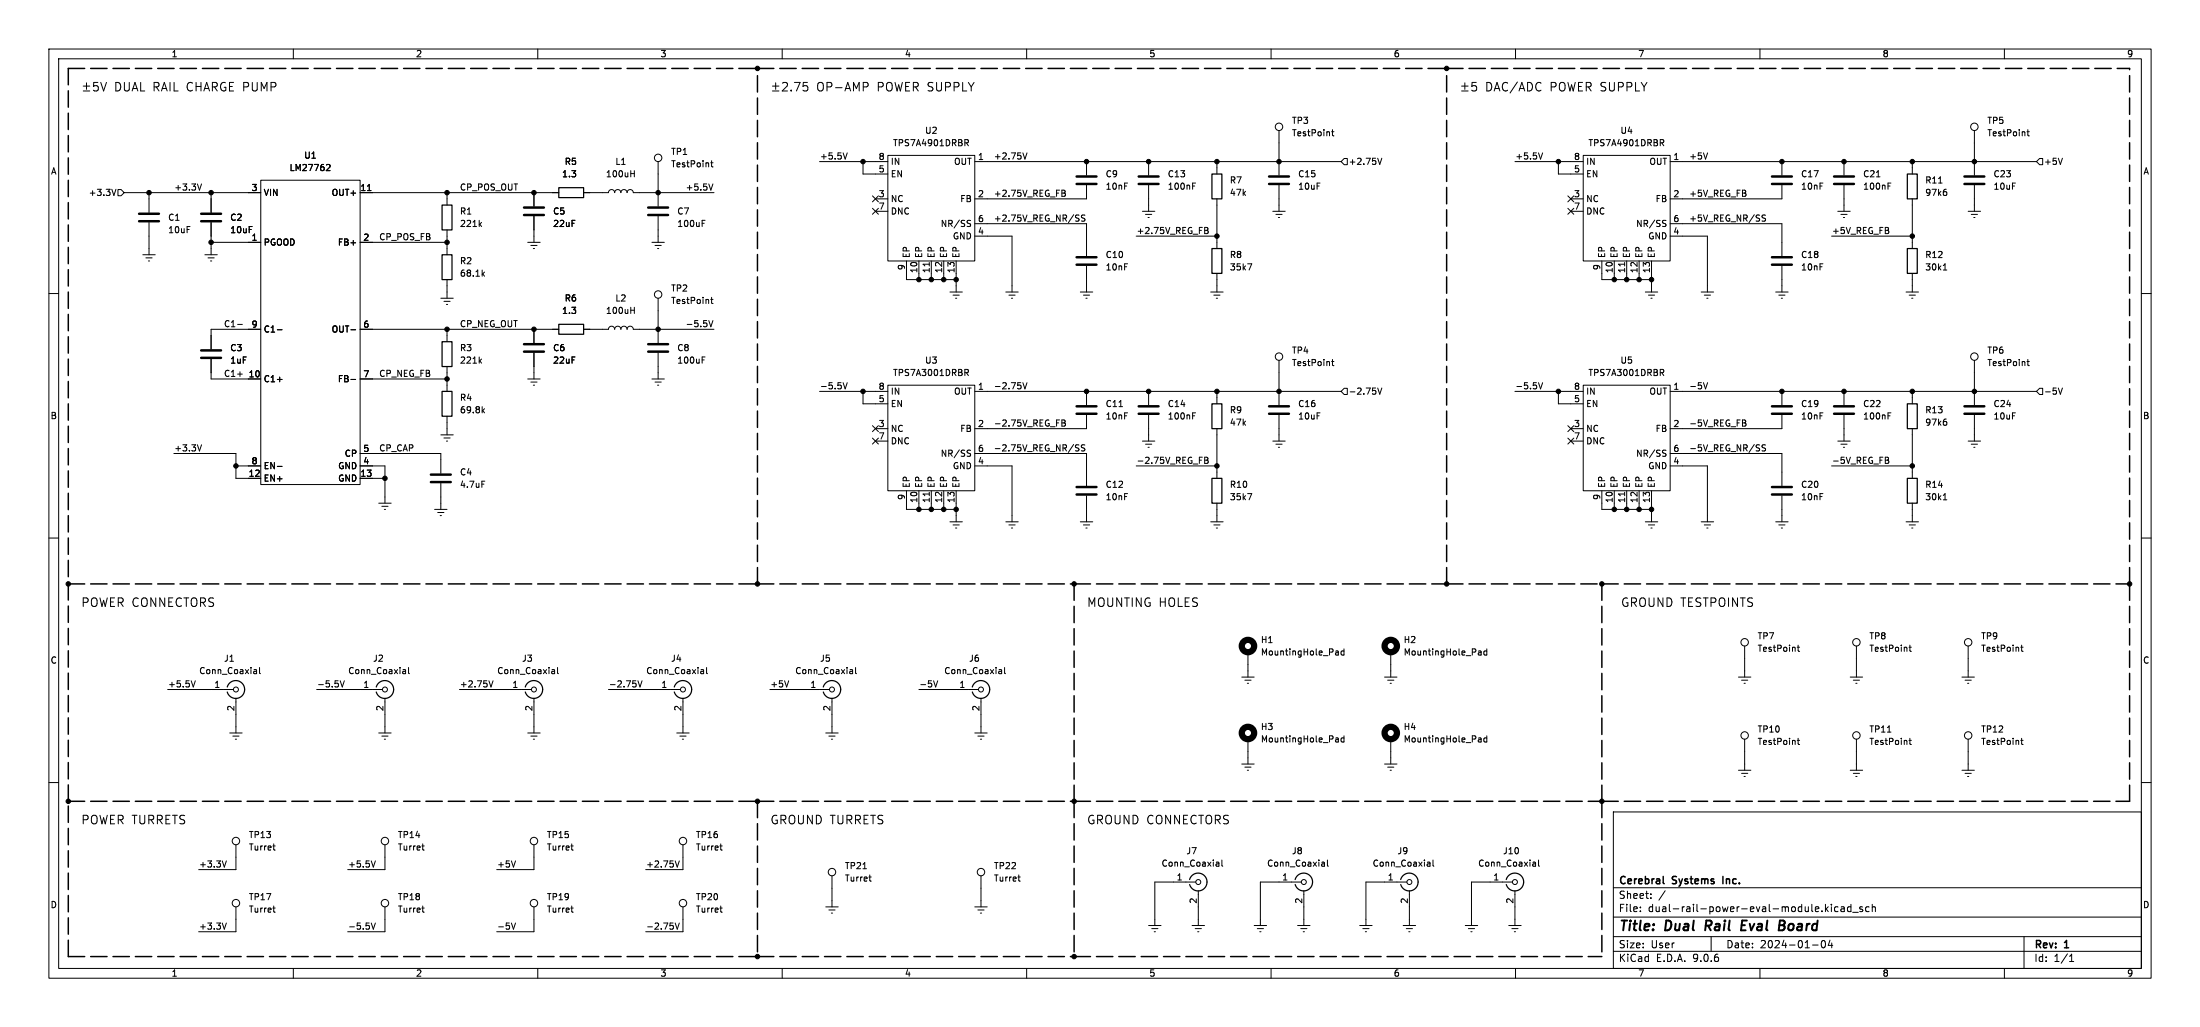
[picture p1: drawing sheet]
<svg xmlns="http://www.w3.org/2000/svg" width="450mm" height="210mm" viewBox="0 0 450 210" stroke-linecap="round" stroke-linejoin="round" font-family="sans-serif">
<g fill="none" stroke="#000" stroke-width=".2">
<path d="M10 10h430v190h-430zM12 12h426v186h-426zM17 17.6h1.4M17 18.6h1.4M17.7 16.9v1.4M20 16.9h-.8l-.1 .8 .3-.2 .5 .1 .2 .3-.1 .5-.2 .2-.7-.2M20.6 16.9l.6 1.7 .6-1.7M60 10v2M110 10v2M158 17.6h1.3M158 18.6h1.3M158.7 16.9v1.4"/>
<path d="M160 10v2M160.1 17l.6-.1 .3 .1 .1 .4-1.1 1.2h1.1M161.8 18.4v.2M162.5 16.9h1.2l-.8 1.7M165.2 16.9h-.9l-.1 .8 .3-.2 .6 .1 .1 .3v.5l-.3 .2-.7-.2M177.2 16.9l.4 .3-.1 .4-.3 .2M210 10v2M260 10v2M299 17.6h1.3M299 18.6h1.3M299.6 16.9v1.4M302 16.9h-.9v.8l.2-.2 .6 .1 .2 .3-.1 .5-.3 .2-.6-.2"/>
<path d="M310 10v2M360 10v2M410 10v2M23.7 38.7l-.4 1.3M24.1 38.8h.7l.6 .6-.6 .6h-.7zM25.4 39.4h27.9M30.5 39.4v4.1M41.2 37.6l-.4 1.3M43.2 39.4v4.1M53.3 36.9h20.4v62.2h-20.4zM67 33.6l.4 .1 .1 .3-.8 .9h.8M73.7 39.4h40.6"/>
<path d="M75.2 39h.7M91.4 39.4v2.5M109.2 39.4v2.8M119.4 39.4h5.1l.1-.4 .5-.2 .4 .1 .2 .5 .2-.4 .5-.2 .4 .1 .2 .5 .2-.4 .4-.2 .5 .1 .2 .5 .2-.4 .4-.2 .5 .1 .1 .5h16.5M129 35.5h.8M129.8 34.9v1.3M134.6 33v9.2M145.4 33.3h.5M145.6 32.9v1.1l.3 .1M145.8 37.6l-.4 1.3M167.6 33h14M173.3 31.3l-.4 1.2"/>
<path d="M176.5 33v2.6h5.1M181.6 31.8h17.8v21.6h-17.8zM197.4 28.5h.4l.3 .3-.1 .3-.6 .1M197.7 29.2l.4 .6M199.4 33h74.9M209.2 31.3l.5 1.2 .4-1.2M217.2 38.9l.6 .1 .1 .2-.3 .3M217.2 39.5h.4M217.6 39.5l.3 .2v.3l-.7 .2M222.2 37.9v2.8h-22.8M222.2 33v2.8M234.9 33v2.8"/>
<path d="M234.9 37.9v5.3M244 38h.4M244 37.4h.6M248.9 33v2.6M261.6 26.7v9.1M261.6 37.9v5.3M272.4 26.9h.5M272.6 26.5v1.1l.3 .2M275 32.4h.6v1.3h-.6l-.7-.7zM281.8 32.4l.4 1.2 .5-1.2M309.9 33h13.9M315.5 31.3l-.4 1.2"/>
<path d="M318.8 33v2.6h5M323.8 31.8h17.8v21.6h-17.8zM339.6 28.5h.5l.2 .3-.1 .3-.6 .1M339.9 29.2l.4 .6M341.6 33h75M349.3 31.3l-.4 1.2M364.5 37.9v2.8h-22.9M364.5 33v2.8M377.2 33v2.8M377.2 37.9v5.3M383.8 36.2h.8M386.2 38h.4"/>
<path d="M386.2 37.4h.6M391.2 33v2.6M396.5 37.4h.8M397.9 38.7h.2M398 39.2l.2 .2v.3l-.2 .3M403.9 26.7v9.1M403.9 37.9v5.3M414.6 26.9h.5M414.8 26.5v1.1l.3 .2M417.2 32.4h.6v1.3h-.6l-.6-.7zM421.9 32.4l-.5 1.2M29.2 52.1h2.5"/>
<path d="M29.8 52.7h1.3M30.4 53.4h.2M30.5 45.5v6.6M41.9 52.1h2.5M42.5 52.7h1.3M43.1 53.4h.2M43.2 45.5v6.6M43.2 49.6h10.1M73.7 49.6h17.7M91.4 47v5.1M91.4 57.2v3.8M98.1 45.8l.4 .5"/>
<path d="M98.5 45.5l-.5 .5M98.7 56l.4 .5M99.1 55.6l-.5 .5M107.9 49.6h2.6M108.6 50.2h1.3M109.1 50.8h.2M109.2 44.2v5.4M133.3 49.6h2.6M134 50.2h1.3M134.5 50.8h.2M134.6 44.2v5.4M143.6 45.7h.4"/>
<path d="M143.6 45.1h.6M178.5 40.1l1.2 1.2M178.5 42.6l1.2 1.2M179.1 40.7h2.5M179.1 43.2h2.5M179.7 40.1l-1.2 1.2M179.7 42.6l-1.2 1.2M185.4 53.4v3.8h10.2M188 53.4v3.8M190.1 53.7v.7M190.5 53.4v3.8M193 53.4v3.8"/>
<path d="M194.3 59.7h2.5M195.6 53.4v6.3M198.1 45.1h.4M198.1 45.7l.3 .1 .1 .3-.2 .2h-.3M199.4 45.7h22.8v6.6M199.4 48.3h7.6v11.4M205.7 59.7h2.6M220.5 44.6l.2 .3-.2 .3M220.5 44h.2M221 59.7h2.5M221.9 44h-.5l-.1 .1v.3l.5 .3 .1 .3-.2 .2h-.5M222.2 54.4v5.3"/>
<path d="M232.4 48.3h16.5M233.7 43.2h2.5M234.3 43.8h1.3M234.8 44.5h.3M246.4 46.5l.6 .1 .1 .3-.3 .2M246.4 47.1h.4M246.8 47.1l.3 .2v.4l-.7 .1M247.6 59.7h2.6M248.9 40.7v10.1M248.9 55.9v3.8M255.2 53.9h.8l-.5 1.3M260.3 43.2h2.6"/>
<path d="M261 43.8h1.3M261.5 44.5h.2M320.7 42.6l1.2 1.2M320.7 40.1l1.2 1.2M321.3 40.7h2.5M321.3 43.2h2.5M321.9 42.6l-1.2 1.2M321.9 40.1l-1.2 1.2M327.7 53.4v3.8h10.1M330.2 53.4v3.8M332.3 53.7v.7M332.7 53.4v3.8"/>
<path d="M335.3 53.4v3.8M336.5 59.7h2.6M337.8 53.4v6.3M340.3 45.1h.5M340.3 45.7l.4 .1 .1 .3-.3 .2h-.3M341.6 48.3h7.6v11.4M341.6 45.7h22.9v6.6M348 59.7h2.5M361.1 44h-.4l-.2 .1v.3l.5 .3 .1 .3-.2 .2h-.5M363.2 59.7h2.6M364.5 54.4v5.3M374.6 48.3h16.6"/>
<path d="M375.9 43.2h2.6M376.6 43.8h1.2M377.1 44.5h.2M389.9 59.7h2.5M391.2 40.7v10.1M391.2 55.9v3.8M397.5 55.2h.7M397.7 54.1l.2-.2v1.3M402.6 43.2h2.5M403.2 43.8h1.3M403.7 44.5h.3M10 60h2"/>
<path d="M43.2 73.4v4.1h10.1M48.6 76.5h1M48.6 66.3h1M53.3 67.3h-10.1v4.1M56.7 67.4h1M56.7 77.6h1M71.8 67.4h.9M71.8 77.6h.9M73.7 67.3h40.6M73.7 77.5h17.7M90.2 61h2.5M90.8 61.6h1.3"/>
<path d="M91.3 62.3h.3M91.4 67.3v2.6M91.4 75v5M98.1 73.8l.4 .5M98.5 73.4l-.5 .5M107.9 77.5h2.6M108.6 78.1h1.3M109.1 78.8h.2M109.2 67.3v2.8M109.2 72.2v5.3M119.4 67.3h5.1l.1-.4 .5-.2 .4 .2 .2 .4 .2-.4 .5-.2 .4 .2 .2 .4 .2-.4 .4-.2 .5 .2 .2 .4 .2-.4 .4-.2 .5 .2 .1 .4h16.5M129 63.4h.8"/>
<path d="M129.8 62.8v1.3M133.3 77.5h2.6M134 78.1h1.3M134.5 78.8h.2M134.6 61v9.1M134.6 72.2v5.3M143.6 73.6h.4M143.6 73h.6M145 65.6l.4 1.2 .4-1.2M145.4 61.2h.5M145.6 60.8v1.1l.3 .2M172.5 78.3l.4 1.2 .4-1.2"/>
<path d="M181.6 78.8h17.8v21.6h-17.8zM194.9 60.4h1.3M195.5 61h.2M197.4 75.5h.4l.3 .3-.1 .3-.6 .1M197.7 76.2l.4 .6M206.4 60.4h1.2M206.9 61h.2M209.2 78.3l.5 1.2 .4-1.2M221.6 60.4h1.3M222.1 61h.3M248.3 60.4h1.3M248.8 61h.2"/>
<path d="M261.6 73.7v9.1M272.4 73.9h.5M272.6 73.5v1.1l.3 .2M275 79.4h.6v1.3h-.6l-.7-.7zM281.8 79.3l.4 1.3 .5-1.3M314.7 78.3l.4 1.2 .4-1.2M323.8 78.8h17.8v21.6h-17.8zM337.2 60.4h1.3M337.7 61h.2M339.6 75.5h.5l.2 .3-.1 .3-.6 .1M339.9 76.2l.4 .6M348.4 78.3l.5 1.2 .4-1.2"/>
<path d="M348.6 60.4h1.3M349.1 61h.3M363.9 60.4h1.2M364.4 61h.2M390.5 60.4h1.3M391 61h.3M403.9 73.7v9.1M414.6 73.9h.5M414.8 73.5v1.1l.3 .2M417.2 79.4h.6v1.3h-.6l-.6-.7zM421 79.3l.4 1.3 .5-1.3M438 60h2"/>
<path d="M35.6 92.7h12.7v5.1h5M41.2 91l-.4 1.2M48.3 95.3h5M56.7 95.4h1M73.7 95.3h5v7.6M73.7 97.8h5M73.7 92.7h16.5v4.1M90.2 98.8v5.4M90.2 88.9h2.5M90.8 89.6h1.3M91.3 90.2h.3M91.4 85.1v3.8"/>
<path d="M98.6 98.4h.6M98.7 83.9l.4 .5M99.1 83.6l-.5 .5M167.6 80h14M176.5 80v2.6h5.1M178.5 89.6l1.2 1.2M178.5 87l1.2 1.3M179.1 90.2h2.5M179.1 87.7h2.5M179.7 89.6l-1.2 1.2M179.7 87l-1.2 1.3M198.1 92.6l.3 .2 .1 .3-.2 .2h-.3"/>
<path d="M198.1 92l.4 .1M199.4 95.3h7.6v11.4M199.4 92.7h22.8v6.6M199.4 80h74.9M217.2 85.9h.4l.3 .2-.3 .4 .3 .1v.3l-.2 .2h-.5zM217.2 86.5h.4M220.1 91.5l.5 .2 .1 .3-.2 .2h-.5M220.1 91h.6M221.9 91h-.5l-.2 .1v.3l.6 .3 .1 .3-.2 .2h-.5M222.2 84.9v2.8h-22.8M222.2 80v2.8M228.9 83.2h.7"/>
<path d="M232.4 95.3h16.5M233.7 90.2h2.5M234.3 90.8h1.3M234.8 91.5h.3M234.9 80v2.8M234.9 84.9v5.3M244 85h.4M244 84.4h.6M246.4 93.5h.4l.3 .2-.3 .4 .3 .1v.3l-.2 .3h-.5zM246.4 94.1h.4M248.9 80v2.6M248.9 87.7v10.1"/>
<path d="M260.3 90.2h2.6M261 90.8h1.3M261.5 91.5h.2M261.6 84.9v5.3M309.9 80h13.9M318.8 80v2.6h5M320.7 89.6l1.2 1.2M320.7 87l1.2 1.3M321.3 90.2h2.5M321.3 87.7h2.5M321.9 89.6l-1.2 1.2M321.9 87l-1.2 1.3"/>
<path d="M340.3 92.6l.4 .2 .1 .3-.3 .2h-.3M340.3 92l.5 .1M341.6 95.3h7.6v11.4M341.6 92.7h22.9v6.6M341.6 80h75M356.4 85.9l.6 .1 .1 .2-.3 .3M356.4 86.5h.4M356.8 86.5l.4 .2-.1 .3-.7 .1M361.1 91h-.4l-.2 .1v.3l.5 .3 .1 .3-.2 .2h-.5M364.5 80v2.8M364.5 84.9v2.8h-22.9M374.6 95.3h16.6"/>
<path d="M375.9 90.2h2.6M376.6 90.8h1.2M377.1 91.5h.2M377.2 80v2.8M377.2 84.9v5.3M385.6 93.5l.6 .1 .1 .3-.2 .2M385.6 94.1h.5M386.1 94.1l.3 .2-.1 .3-.7 .2M386.2 85h.4M386.2 84.4h.6M391.2 80v2.6M391.2 87.7v10.1"/>
<path d="M397.9 85.7h.2M398 86.2l.2 .2v.3l-.2 .3M402.6 90.2h2.5M403.2 90.8h1.3M403.7 91.5h.3M403.9 84.9v5.3M10 110h2M77.5 102.9h2.5M78.1 103.5h1.3M78.6 104.2h.3M88.9 104.2h2.5M89.5 104.8h1.3"/>
<path d="M90 105.4h.3M185.4 100.4v3.8h10.2M188 100.4v3.8M190.1 100.7v.7M190.5 100.4v3.8M193 100.4v3.8M194.3 106.7h2.5M194.9 107.3h1.3M195.5 108h.2M195.6 100.4v6.3M205.7 106.7h2.6M206.4 107.3h1.2"/>
<path d="M206.9 108h.2M221 106.7h2.5M221.6 107.3h1.3M222.1 108h.3M222.2 101.4v5.3M247.6 106.7h2.6M248.3 107.3h1.3M248.8 108h.2M248.9 102.9v3.8M255.2 100.9h.8l-.5 1.3M327.7 100.4v3.8h10.1M330.2 100.4v3.8"/>
<path d="M332.3 100.7v.7M332.7 100.4v3.8M335.3 100.4v3.8M336.5 106.7h2.6M337.2 107.3h1.3M337.7 108h.2M337.8 100.4v6.3M348 106.7h2.5M348.6 107.3h1.3M349.1 108h.3M363.2 106.7h2.6M363.9 107.3h1.2"/>
<path d="M364.4 108h.2M364.5 101.4v5.3M389.9 106.7h2.5M390.5 107.3h1.3M391 108h.3M391.2 102.9v3.8M397.5 102.2h.7M397.7 101.1l.2-.2v1.3M438 110h2M40 139.2l-.5 1.3M52.1 136.9l.3 .1 .1 .8M52.5 137.7l-.4 .1"/>
<path d="M52.5 137.2l-.4 .1M53.1 136.5v1.1l.2 .2M69.6 139.2l.4 1.3 .4-1.3M82.5 136.9l.4 .1 .1 .8M83 137.7l-.5 .1M83 137.2l-.5 .1M83.6 136.5v1.1l.1 .2M100 139.2l.4 1.3 .5-1.3M113 136.9l.4 .1v.8M113.4 137.7l-.4 .1M113.4 137.2l-.4 .1M114 136.5v1.1l.2 .2"/>
<path d="M130.5 139.2l.4 1.3 .4-1.3M143.5 136.9l.4 .1v.8M143.9 137.7l-.4 .1M143.9 137.2l-.4 .1M144.5 136.5v1.1l.2 .2M161.3 139.2l-.4 1.3M174 136.9l.4 .2v.7M174.4 137.7l-.4 .1M174.4 137.2l-.4 .1M175 136.5v1.1l.2 .2M191 139.2l.4 1.3 .4-1.3M204.5 136.9l.4 .2v.7"/>
<path d="M204.9 137.7l-.4 .1M204.9 137.2l-.4 .1M205.5 136.5v1.1l.2 .2M254 138.5h2.5M254.6 139.1h1.3M255.1 139.7h.3M255.3 133.4v5.1M273.3 133.1l.5 .2v.7M273.8 133.9l-.5 .1M273.8 133.4l-.5 .1M274.9 133.2l-.3-.1-.3 .2 .1 .6h.5M274.9 132.7v1.3"/>
<path d="M283.2 138.5h2.5M283.8 139.1h1.3M284.4 139.7h.2M284.5 133.4v5.1M302.6 133.1l.4 .2v.7M303 133.9l-.4 .1M303 133.4l-.4 .1M304.1 132.7v1.3M304.1 133.2l-.3-.1-.3 .2 .1 .6h.5M355.6 138.5h2.5M356.2 139.1h1.3M356.7 139.7h.3"/>
<path d="M356.9 132.1v6.4M367.6 132.3h.5M367.8 131.9v1.1l.3 .2M378.5 138.5h2.5M379.1 139.1h1.3M379.6 139.7h.3M379.7 132.1v6.4M390.5 132.3h.5M390.7 131.9v1.1l.3 .2M401.3 138.5h2.6M402 139.1h1.2M402.5 139.7h.2"/>
<path d="M402.6 132.1v6.4M413.3 132.3h.5M413.5 131.9v1.1l.3 .2M34.3 141h13.5M47 149.9h2.5M47.6 150.5h1.3M48.1 151.2h.3M48.3 142.8v7.1M64.8 141h13.4M77.5 149.9h2.5M78.1 150.5h1.3M78.6 151.2h.3"/>
<path d="M78.7 142.8v7.1M94 141h14.7M107.9 149.9h2.6M108.6 150.5h1.3M109.1 151.2h.2M109.2 142.8v7.1M124.5 141h14.7M138.4 149.9h2.6M139.1 150.5h1.2M139.6 151.2h.2M139.7 142.8v7.1M157.5 141h12.2"/>
<path d="M168.9 149.9h2.5M169.5 150.5h1.3M170.1 151.2h.2M170.2 142.8v7.1M188 141h12.2M199.4 149.9h2.5M200 150.5h1.3M200.5 151.2h.3M200.7 142.8v7.1M254 156.2h2.5M254.6 156.9h1.3M255.1 157.5h.3"/>
<path d="M255.3 151.2v5M273.3 150.9l.5 .2v.6M273.8 151.7h-.5M273.8 151.2l-.5 .1M274.9 150.9h-.3l-.3 .2 .1 .6h.5M274.9 150.5v1.2M283.2 156.2h2.5M283.8 156.9h1.3M284.4 157.5h.2M284.5 151.2v5M302.6 150.9l.4 .2v.6M303 151.7h-.4"/>
<path d="M303 151.2l-.4 .1M304.1 150.9h-.3l-.3 .2 .1 .6h.5M304.1 150.5v1.2M355.6 157.5h2.5M356.2 158.1h1.3M356.7 158.8h.3M356.9 151.2v6.3M367.6 151.4h.5M367.8 151v1.1l.3 .1M378.5 157.5h2.5M379.1 158.1h1.3M379.6 158.8h.3"/>
<path d="M379.7 151.2v6.3M386.1 149.7h.7M390.5 151.4h.5M390.7 151v1.1l.3 .1M401.3 157.5h2.6M402 158.1h1.2M402.5 158.8h.2M402.6 151.2v6.3M413.3 151.4h.5M413.5 151v1.1l.3 .1M10 160h2M46.3 176l-.4 1.3"/>
<path d="M48.3 172.7v5.1h-7.7M55.8 173h.5M56.1 173.8h.2M76.8 176l-.4 1.3M78.7 172.7v5.1h-7.6M86.3 173h.5M86.5 173.8h.3M105.4 176l-.4 1.3M109.2 172.7v5.1h-7.6M116.8 173h.5M117 173.8h.3M138.1 176l.4 1.3 .5-1.3"/>
<path d="M139.7 172.7v5.1h-7.6M147.2 173h.5M147.5 173.8h.2M170.2 179.1v6.3M176.5 177.6h.7M177.7 179.3h.5M200.7 179.1v6.3M208.2 179.3h.5M248.9 176.3l.4 .2v.6M249.3 177.1h-.4M249.3 176.6l-.4 .1M249.9 175.9v1.1l.2 .1"/>
<path d="M270.5 176.3l.4 .2v.6M270.9 177.1h-.4M270.9 176.6l-.4 .1M271.5 175.9v1.1l.2 .1M292.1 176.3l.4 .2v.6M292.5 177.1h-.4M292.5 176.6l-.4 .1M293.1 175.9v1.1l.2 .1M313.7 176.3l.4 .2v.6M314.1 177.1h-.4M314.1 176.6l-.4 .1M314.7 175.9v1.1l.2 .1"/>
<path d="M330 166h108v32h-108zM438 160h2M46.3 188.7l-.4 1.3M48.3 185.4v5.1h-7.7M55.8 185.7h.5M56.1 186.5h.2M60 198v2M75.9 188.7l.5 1.3 .4-1.3M78.7 185.4v5.1h-7.6M86.3 185.7h.5M86.5 186.5h.3M104.6 188.7l.4 1.3 .4-1.3"/>
<path d="M109.2 185.4v5.1h-7.6M110 198v2M116.8 185.7h.5M117 186.5h.3M138.1 188.7l.4 1.3 .5-1.3M139.7 185.4v5.1h-7.6M147.2 185.7h.5M147.5 186.5h.2M160 198v2M168.9 185.4h2.5M169.5 186.1h1.3M170.1 186.7h.2"/>
<path d="M178 180.1l.2 .1M199.4 185.4h2.5M200 186.1h1.3M200.5 186.7h.3M208.5 180.1l.2 .1M210 198v2M234.9 189.3h2.6M235.6 189.9h1.3M236.1 190.5h.2M243.8 189.3h2.6M244.5 189.9h1.2M244.6 180.4h-8.4v8.9"/>
<path d="M245 190.5h.2M245.1 182.1v7.2M256.5 189.3h2.6M257.2 189.9h1.2M257.7 190.5h.2M260 198v2M265.4 189.3h2.6M266.1 189.9h1.2M266.2 180.4h-8.4v8.9M266.6 190.5h.2M266.7 182.1v7.2M278.1 189.3h2.6"/>
<path d="M278.8 189.9h1.2M279.3 190.5h.2M287 189.3h2.6M287.7 189.9h1.2M287.8 180.4h-8.4v8.9M288.2 190.5h.2M288.3 182.1v7.2M299.7 189.3h2.6M300.4 189.9h1.2M300.9 190.5h.2M308.6 189.3h2.5M309.2 189.9h1.3"/>
<path d="M309.4 180.4h-8.4v8.9M309.8 190.5h.2M309.9 182.1v7.2M310 198v2M330 194.5h108M330 191.5h108M330 187.5h108M330 181.5h108M335.5 186.3v.1M335.5 185.5v.1M337.7 183.6v.1M337.7 182.8v.1"/>
<path d="M340.6 182.1l-1.3 2M350 191.5v3M360 198v2M370.8 193.2h1.1M372.7 192.5l.2-.2a.8 .8 0 0 1 .5 .8 .8 .8 0 0 1-.5 .7l-.2-.1-.2-.5zM373.5 185.8l.5 .6M374 185.4l-.6 .6M374.3 192.2l-.3 1.1h.9M374.6 184.9v.2M374.6 185.4v1M374.7 192.8v1M376 185.5l-.5-.1-.2 .3 .1 .6h.6"/>
<path d="M376.6 185.5h.6l.1 .9M377.3 185.8h-.5l-.3 .3 .3 .3 .5-.1M378.6 185.5l-.4-.1-.3 .3 .1 .6h.6M378.6 184.9v1.5M379 186.6h1.1M381 185.5l-.4-.1-.2 .2 .1 .2 .5 .2v.3h-.6M382.3 185.5l-.4-.1-.3 .3 .2 .6h.5M383 185.6l.2-.2 .3 .1 .1 .9M383 184.9v1.5M410 198v2M414 191.5v6.5M423.3 196.6h.9"/>
<path d="M423.3 195.5l.5-.4v1.5"/>
<circle cx="134.6" cy="32.3" r=".76"/>
<circle cx="261.6" cy="25.9" r=".76"/>
<circle cx="403.9" cy="25.9" r=".76"/>
<circle cx="134.6" cy="60.2" r=".76"/>
<circle cx="261.6" cy="72.9" r=".76"/>
<circle cx="403.9" cy="72.9" r=".76"/>
<circle cx="356.9" cy="131.3" r=".76"/>
<circle cx="379.7" cy="131.3" r=".76"/>
<circle cx="402.6" cy="131.3" r=".76"/>
<circle cx="48.3" cy="141" r=".51"/>
<circle cx="78.7" cy="141" r=".51"/>
<circle cx="109.2" cy="141" r=".51"/>
<circle cx="139.7" cy="141" r=".51"/>
<circle cx="170.2" cy="141" r=".51"/>
<circle cx="200.7" cy="141" r=".51"/>
<circle cx="356.9" cy="150.4" r=".76"/>
<circle cx="379.7" cy="150.4" r=".76"/>
<circle cx="402.6" cy="150.4" r=".76"/>
<circle cx="48.3" cy="172" r=".76"/>
<circle cx="78.7" cy="172" r=".76"/>
<circle cx="109.2" cy="172" r=".76"/>
<circle cx="139.7" cy="172" r=".76"/>
<circle cx="170.2" cy="178.3" r=".76"/>
<circle cx="200.7" cy="178.3" r=".76"/>
<circle cx="48.3" cy="184.7" r=".76"/>
<circle cx="78.7" cy="184.7" r=".76"/>
<circle cx="109.2" cy="184.7" r=".76"/>
<circle cx="139.7" cy="184.7" r=".76"/>
<circle cx="245.1" cy="180.4" r=".51"/>
<circle cx="266.7" cy="180.4" r=".51"/>
<circle cx="288.3" cy="180.4" r=".51"/>
<circle cx="309.9" cy="180.4" r=".51"/>
</g>
<path d="M349 188.2l-.2 2M356.3 189.2h.6M357.3 188.2h-.9l-.3 2h1M364.1 188.2h.7l.2 .2 .1 .4-.5 .4 .3 .1a.58 .58 0 0 1-.3 .9" fill="none" stroke="#000" stroke-width=".4"/>
<path d="M340.2 179.2v1.3l.2 .2M352.4 179.2v1.5" fill="none" stroke="#000" stroke-width=".3"/>
<g fill="none" stroke="#000" stroke-width=".25">
<path d="M114.3 38.4h5.1v2h-5.1zM247.9 35.6h2v5.1h-2zM390.1 35.6h2.1v5.1h-2.1zM90.4 41.9h2.1v5.1h-2.1zM90.4 52.1h2.1v5.1h-2.1zM247.9 50.8h2v5.1h-2zM390.1 50.8h2.1v5.1h-2.1zM90.4 69.9h2.1v5.1h-2.1zM114.3 66.3h5.1v2.1h-5.1zM90.4 80h2.1v5.1h-2.1zM247.9 97.8h2v5.1h-2zM247.9 82.6h2v5.1h-2z"/>
<path d="M390.1 97.8h2.1v5.1h-2.1zM390.1 82.6h2.1v5.1h-2.1zM46.5 140.5a1.81 1.81 0 0 1 2-1.3 1.81 1.81 0 0 1 1.5 1.8M50 141a1.81 1.81 0 0 1-1.5 1.8 1.81 1.81 0 0 1-2-1.3M77 140.5a1.81 1.81 0 0 1 2.8-1 1.81 1.81 0 0 1 0 3 1.81 1.81 0 0 1-2.8-1M107.4 140.5a1.81 1.81 0 0 1 2.8-1 1.81 1.81 0 0 1 0 2.9 1.81 1.81 0 0 1-2.7-.9M137.9 140.5a1.81 1.81 0 0 1 2.8-1 1.81 1.81 0 0 1 0 2.9 1.81 1.81 0 0 1-2.8-.9M168.4 140.5a1.81 1.81 0 0 1 2.8-1 1.81 1.81 0 0 1 0 2.9 1.81 1.81 0 0 1-2.8-.9M198.9 140.5a1.81 1.81 0 0 1 2.8-1 1.81 1.81 0 0 1 0 2.9 1.81 1.81 0 0 1-2.8-.9M243.3 179.9a1.81 1.81 0 0 1 2.8-1 1.81 1.81 0 0 1 0 2.9 1.81 1.81 0 0 1-2.8-.9M264.9 179.9a1.81 1.81 0 0 1 2.8-1 1.81 1.81 0 0 1 0 2.9 1.81 1.81 0 0 1-2.8-.9M286.5 179.9a1.82 1.82 0 0 1 2-1.3 1.82 1.82 0 0 1 1.6 1.8"/>
<path d="M308.1 179.9a1.81 1.81 0 0 1 2.8-1 1.81 1.81 0 0 1 0 2.9 1.81 1.81 0 0 1-2.8-.9M290.1 180.4a1.81 1.81 0 0 1-1.6 1.8 1.81 1.81 0 0 1-2-1.3"/>
</g>
<g fill="none" stroke="#000" stroke-width=".51">
<path d="M220.2 36.1h4.1M220.2 37.6h4.1M232.9 36.1h4.1M232.9 37.6h4.1M259.6 36.1h4.1M259.6 37.6h4.1M362.5 36.1h4M362.5 37.6h4M375.2 36.1h4M375.2 37.6h4M401.8 36.1h4.1M401.8 37.6h4.1"/>
<path d="M28.4 43.7h4.1M28.4 45.2h4.1M41.1 43.7h4.1M41.1 45.2h4.1M107.2 42.4h4.1M107.2 44h4.1M132.6 42.4h4.1M132.6 44h4.1M220.2 52.6h4.1M220.2 54.1h4.1M362.5 52.6h4M362.5 54.1h4"/>
<path d="M41.1 71.7h4.1M41.1 73.2h4.1M107.2 70.4h4.1M107.2 71.9h4.1M132.6 70.4h4.1M132.6 71.9h4.1M88.1 97.1h4.1M88.1 98.6h4.1M220.2 83.1h4.1M220.2 84.6h4.1M220.2 99.6h4.1M232.9 83.1h4.1"/>
<path d="M232.9 84.6h4.1M259.6 83.1h4.1M259.6 84.6h4.1M362.5 83.1h4M362.5 84.6h4M362.5 99.6h4M375.2 83.1h4M375.2 84.6h4M401.8 83.1h4.1M401.8 84.6h4.1M220.2 101.1h4.1M362.5 101.1h4"/>
</g>
<g fill="none" stroke="#000" stroke-width="1.3">
<circle cx="255.3" cy="132.1" r="1.27"/>
<circle cx="284.5" cy="132.1" r="1.27"/>
<circle cx="255.3" cy="149.9" r="1.27"/>
<circle cx="284.5" cy="149.9" r="1.27"/>
</g>
<g fill="none" stroke="#000" stroke-width=".3" stroke-dasharray="3.4 1.2">
<path d="M14 14v105.4M14 14h140.9M154.9 14h141M295.9 14h139.7M14 119.4h140.9M154.9 119.4v-105.4M154.9 119.4h64.8M219.7 119.4v44.5M219.7 119.4h76.2M295.9 119.4v-105.4M295.9 119.4h31.8M327.7 119.4h107.9"/>
<path d="M327.7 119.4v44.5M435.6 119.4v44.5M435.6 119.4v-105.4M14 163.9v-44.5M14 163.9h140.9M154.9 163.9h64.8M154.9 163.9v31.7M219.7 163.9v31.7M219.7 163.9h108M327.7 163.9h107.9M327.7 163.9v31.7M14 195.6v-31.7"/>
<path d="M14 195.6h140.9M154.9 195.6h64.8M219.7 195.6h108"/>
</g>
<g fill="#000" stroke="#000" stroke-width=".2">
<circle cx="154.9" cy="14" r=".46"/>
<circle cx="295.9" cy="14" r=".46"/>
<circle cx="30.5" cy="39.4" r=".46"/>
<circle cx="43.2" cy="39.4" r=".46"/>
<circle cx="91.4" cy="39.4" r=".46"/>
<circle cx="109.2" cy="39.4" r=".46"/>
<circle cx="134.6" cy="39.4" r=".46"/>
<circle cx="176.5" cy="33" r=".46"/>
<circle cx="222.2" cy="33" r=".46"/>
<circle cx="234.9" cy="33" r=".46"/>
<circle cx="248.9" cy="33" r=".46"/>
<circle cx="261.6" cy="33" r=".46"/>
<circle cx="318.8" cy="33" r=".46"/>
<circle cx="364.5" cy="33" r=".46"/>
<circle cx="377.2" cy="33" r=".46"/>
<circle cx="391.2" cy="33" r=".46"/>
<circle cx="403.9" cy="33" r=".46"/>
<circle cx="43.2" cy="49.6" r=".46"/>
<circle cx="91.4" cy="49.6" r=".46"/>
<circle cx="188" cy="57.2" r=".46"/>
<circle cx="190.5" cy="57.2" r=".46"/>
<circle cx="193" cy="57.2" r=".46"/>
<circle cx="195.6" cy="57.2" r=".46"/>
<circle cx="248.9" cy="48.3" r=".46"/>
<circle cx="330.2" cy="57.2" r=".46"/>
<circle cx="332.7" cy="57.2" r=".46"/>
<circle cx="335.3" cy="57.2" r=".46"/>
<circle cx="337.8" cy="57.2" r=".46"/>
<circle cx="391.2" cy="48.3" r=".46"/>
<circle cx="91.4" cy="67.3" r=".46"/>
<circle cx="91.4" cy="77.5" r=".46"/>
<circle cx="109.2" cy="67.3" r=".46"/>
<circle cx="134.6" cy="67.3" r=".46"/>
<circle cx="48.3" cy="95.3" r=".46"/>
<circle cx="78.7" cy="97.8" r=".46"/>
<circle cx="176.5" cy="80" r=".46"/>
<circle cx="222.2" cy="80" r=".46"/>
<circle cx="234.9" cy="80" r=".46"/>
<circle cx="248.9" cy="80" r=".46"/>
<circle cx="248.9" cy="95.3" r=".46"/>
<circle cx="261.6" cy="80" r=".46"/>
<circle cx="318.8" cy="80" r=".46"/>
<circle cx="364.5" cy="80" r=".46"/>
<circle cx="377.2" cy="80" r=".46"/>
<circle cx="391.2" cy="95.3" r=".46"/>
<circle cx="391.2" cy="80" r=".46"/>
<circle cx="403.9" cy="80" r=".46"/>
<circle cx="14" cy="119.4" r=".46"/>
<circle cx="154.9" cy="119.4" r=".46"/>
<circle cx="188" cy="104.2" r=".46"/>
<circle cx="190.5" cy="104.2" r=".46"/>
<circle cx="193" cy="104.2" r=".46"/>
<circle cx="195.6" cy="104.2" r=".46"/>
<circle cx="219.7" cy="119.4" r=".46"/>
<circle cx="295.9" cy="119.4" r=".46"/>
<circle cx="327.7" cy="119.4" r=".46"/>
<circle cx="330.2" cy="104.2" r=".46"/>
<circle cx="332.7" cy="104.2" r=".46"/>
<circle cx="335.3" cy="104.2" r=".46"/>
<circle cx="337.8" cy="104.2" r=".46"/>
<circle cx="435.6" cy="119.4" r=".46"/>
<circle cx="14" cy="163.9" r=".46"/>
<circle cx="154.9" cy="163.9" r=".46"/>
<circle cx="219.7" cy="163.9" r=".46"/>
<circle cx="327.7" cy="163.9" r=".46"/>
<circle cx="154.9" cy="195.6" r=".46"/>
<circle cx="219.7" cy="195.6" r=".46"/>
</g>
<g font-size="2.8">
<text x="331" y="190.9">Title:</text>
<text x="340.7" y="190.9">Dual</text>
<text x="349.7" y="190.9">Rail</text>
<text x="357.8" y="190.9">Eval</text>
<text x="366.3" y="190.9">Board</text>
</g>
<g font-size="2.4">
<text x="23.3" y="18.8">DUAL RAIL CHARGE PUMP</text>
<text x="166.9" y="18.8">OP-AMP</text>
<text x="179.4" y="18.8">POWER SUPPLY</text>
<text x="303.7" y="18.8">DAC/ADC</text>
<text x="317" y="18.8">POWER SUPPLY</text>
<text x="16.5" y="124.2">POWER CONNECTORS</text>
<text x="222.2" y="124.2">MOUNTING HOLES</text>
<text x="331.5" y="124.2">GROUND TESTPOINTS</text>
<text x="16.5" y="168.7">POWER TURRETS</text>
<text x="157.5" y="168.7">GROUND TURRETS</text>
<text x="222.2" y="168.7">GROUND CONNECTORS</text>
</g>
<g font-size="2.1">
<text x="331" y="184">Sheet:</text>
<text x="331" y="181.2">Cerebral</text>
<text x="342.2" y="181.2">Systems</text>
<text x="353.1" y="181.2">Inc.</text>
<text x="331" y="186.7">File:</text>
<text x="337.1" y="186.7">dual-rail-power-eval-module.kicad_sch</text>
<text x="331" y="196.9">KiCad</text>
<text x="331" y="194.1">Size:</text>
<text x="337.7" y="194.1">User</text>
<text x="338.7" y="196.9">E.D.A.</text>
<text x="346.3" y="196.9">9.0.6</text>
<text x="353" y="194.1">Date:</text>
<text x="360" y="194.1">2024-01-04</text>
<text x="416" y="194.3">Rev:</text>
<text x="416" y="196.9">Id:</text>
<text x="420.1" y="196.9">1/1</text>
<text x="422.4" y="194.3">1</text>
</g>
<g font-size="1.8">
<text x="35" y="11.9">1</text>
<text x="85" y="11.9">2</text>
<text x="135" y="11.9">3</text>
<text x="185" y="11.9">4</text>
<text x="235" y="11.9">5</text>
<text x="285" y="11.9">6</text>
<text x="335" y="11.9">7</text>
<text x="385" y="11.9">8</text>
<text x="435" y="11.9">9</text>
<text x="189.1" y="27.6">U2</text>
<text x="264.2" y="25.5">TP3</text>
<text x="264.2" y="28.1">TestPoint</text>
<text x="331.4" y="27.6">U4</text>
<text x="406.4" y="25.5">TP5</text>
<text x="406.4" y="28.1">TestPoint</text>
<text x="10.3" y="35.9">A</text>
<text x="59.1" y="35.2">LM27762</text>
<text x="62.1" y="32.6">U1</text>
<text x="115.4" y="33.9">R5</text>
<text x="125.8" y="33.9">L1</text>
<text x="137.2" y="31.9">TP1</text>
<text x="137.2" y="34.4">TestPoint</text>
<text x="167.6" y="32.7">+5.5V</text>
<text x="179.6" y="32.8">8</text>
<text x="179.6" y="35.3">5</text>
<text x="182.1" y="33.9">IN</text>
<text x="182.6" y="30.1">TPS7A4901DRBR</text>
<text x="195.1" y="33.9">OUT</text>
<text x="200" y="32.8">1</text>
<text x="203.2" y="32.7">+2.75V</text>
<text x="275.8" y="33.9">+2.75V</text>
<text x="309.9" y="32.7">+5.5V</text>
<text x="321.9" y="32.8">8</text>
<text x="321.9" y="35.3">5</text>
<text x="324.4" y="33.9">IN</text>
<text x="324.8" y="30.1">TPS7A4901DRBR</text>
<text x="337.3" y="33.9">OUT</text>
<text x="342.2" y="32.8">1</text>
<text x="345.4" y="32.7">+5V</text>
<text x="418" y="33.9">+5V</text>
<text x="438.4" y="35.9">A</text>
<text x="18.1" y="40.3">+3.3V</text>
<text x="35.6" y="39">+3.3V</text>
<text x="51.4" y="39.1">3</text>
<text x="53.8" y="40.3">VIN</text>
<text x="67.7" y="40.3">OUT+</text>
<text x="73.6" y="39.1">11</text>
<text x="94" y="39">CP_POS_OUT</text>
<text x="114.9" y="36.4">1.3</text>
<text x="123.8" y="36.4">100uH</text>
<text x="140.2" y="39">+5.5V</text>
<text x="179.6" y="40.4">3</text>
<text x="182.1" y="36.4">EN</text>
<text x="182.1" y="41.5">NC</text>
<text x="196.3" y="41.5">FB</text>
<text x="200" y="40.4">2</text>
<text x="203.2" y="40.3">+2.75V_REG_FB</text>
<text x="226.1" y="36.4">C9</text>
<text x="226.1" y="39">10nF</text>
<text x="238.8" y="39">100nF</text>
<text x="238.8" y="36.4">C13</text>
<text x="251.5" y="37.7">R7</text>
<text x="251.5" y="40.3">47k</text>
<text x="265.4" y="36.4">C15</text>
<text x="265.4" y="39">10uF</text>
<text x="321.9" y="40.4">3</text>
<text x="324.4" y="36.4">EN</text>
<text x="324.4" y="41.5">NC</text>
<text x="338.6" y="41.5">FB</text>
<text x="342.2" y="40.4">2</text>
<text x="345.4" y="40.3">+5V_REG_FB</text>
<text x="368.3" y="36.4">C17</text>
<text x="368.3" y="39">10nF</text>
<text x="381" y="39">100nF</text>
<text x="381" y="36.4">C21</text>
<text x="393.7" y="37.7">R11</text>
<text x="393.7" y="40.3">97k6</text>
<text x="407.7" y="36.4">C23</text>
<text x="407.7" y="39">10uF</text>
<text x="34.3" y="45.3">C1</text>
<text x="34.3" y="47.9">10uF</text>
<text x="47" y="45.3">C2</text>
<text x="47" y="47.9">10uF</text>
<text x="94" y="44.1">R1</text>
<text x="94" y="46.6">221k</text>
<text x="113" y="44.1">C5</text>
<text x="113" y="46.6">22uF</text>
<text x="138.4" y="44.1">C7</text>
<text x="138.4" y="46.6">100uF</text>
<text x="179.6" y="43">7</text>
<text x="182.1" y="44.1">DNC</text>
<text x="192.3" y="46.6">NR/SS</text>
<text x="200" y="45.5">6</text>
<text x="203.2" y="45.4">+2.75V_REG_NR/SS</text>
<text x="232.4" y="47.9">+2.75V_REG_FB</text>
<text x="321.9" y="43">7</text>
<text x="324.4" y="44.1">DNC</text>
<text x="334.6" y="46.6">NR/SS</text>
<text x="342.2" y="45.5">6</text>
<text x="345.4" y="45.4">+5V_REG_NR/SS</text>
<text x="374.6" y="47.9">+5V_REG_FB</text>
<text x="51.4" y="49.3">1</text>
<text x="53.8" y="50.4">PGOOD</text>
<text x="69" y="50.4">FB+</text>
<text x="74.2" y="49.3">2</text>
<text x="77.5" y="49.2">CP_POS_FB</text>
<text x="186.3" y="52.9" transform="rotate(-90 186.3 52.9)">EP</text>
<text x="188.8" y="52.9" transform="rotate(-90 188.8 52.9)">EP</text>
<text x="191.4" y="52.9" transform="rotate(-90 191.4 52.9)">EP</text>
<text x="193.9" y="52.9" transform="rotate(-90 193.9 52.9)">EP</text>
<text x="194.8" y="49.1">GND</text>
<text x="196.4" y="52.9" transform="rotate(-90 196.4 52.9)">EP</text>
<text x="200" y="48">4</text>
<text x="226.1" y="53">C10</text>
<text x="251.5" y="53">R8</text>
<text x="328.5" y="52.9" transform="rotate(-90 328.5 52.9)">EP</text>
<text x="331.1" y="52.9" transform="rotate(-90 331.1 52.9)">EP</text>
<text x="333.6" y="52.9" transform="rotate(-90 333.6 52.9)">EP</text>
<text x="336.1" y="52.9" transform="rotate(-90 336.1 52.9)">EP</text>
<text x="337" y="49.1">GND</text>
<text x="338.7" y="52.9" transform="rotate(-90 338.7 52.9)">EP</text>
<text x="342.2" y="48">4</text>
<text x="368.3" y="53">C18</text>
<text x="393.7" y="53">R12</text>
<text x="94" y="54.2">R2</text>
<text x="94" y="56.8">68.1k</text>
<text x="137.2" y="59.8">TP2</text>
<text x="185.2" y="55.3" transform="rotate(-90 185.2 55.3)">9</text>
<text x="187.7" y="55.9" transform="rotate(-90 187.7 55.9)">10</text>
<text x="190.2" y="55.9" transform="rotate(-90 190.2 55.9)">11</text>
<text x="192.8" y="55.9" transform="rotate(-90 192.8 55.9)">12</text>
<text x="195.3" y="55.9" transform="rotate(-90 195.3 55.9)">13</text>
<text x="226.1" y="55.5">10nF</text>
<text x="251.5" y="55.5">35k7</text>
<text x="327.4" y="55.3" transform="rotate(-90 327.4 55.3)">9</text>
<text x="329.9" y="55.9" transform="rotate(-90 329.9 55.9)">10</text>
<text x="332.5" y="55.9" transform="rotate(-90 332.5 55.9)">11</text>
<text x="335" y="55.9" transform="rotate(-90 335 55.9)">12</text>
<text x="337.6" y="55.9" transform="rotate(-90 337.6 55.9)">13</text>
<text x="368.3" y="55.5">10nF</text>
<text x="393.7" y="55.5">30k1</text>
<text x="114.9" y="64.4">1.3</text>
<text x="115.4" y="61.8">R6</text>
<text x="123.8" y="64.4">100uH</text>
<text x="125.8" y="61.8">L2</text>
<text x="137.2" y="62.4">TestPoint</text>
<text x="45.7" y="67">C1-</text>
<text x="51.4" y="67.1">9</text>
<text x="53.8" y="68.2">C1-</text>
<text x="67.7" y="68.2">OUT-</text>
<text x="74.2" y="67.1">6</text>
<text x="94" y="67">CP_NEG_OUT</text>
<text x="140.2" y="67">-5.5V</text>
<text x="45.7" y="77.1">C1+</text>
<text x="47" y="72">C3</text>
<text x="47" y="74.5">1uF</text>
<text x="50.8" y="77.2">10</text>
<text x="74.2" y="77.2">7</text>
<text x="77.5" y="77.1">CP_NEG_FB</text>
<text x="94" y="72">R3</text>
<text x="94" y="74.5">221k</text>
<text x="113" y="72">C6</text>
<text x="113" y="74.5">22uF</text>
<text x="138.4" y="72">C8</text>
<text x="138.4" y="74.5">100uF</text>
<text x="182.6" y="77.1">TPS7A3001DRBR</text>
<text x="189.1" y="74.5">U3</text>
<text x="264.2" y="72.5">TP4</text>
<text x="264.2" y="75.1">TestPoint</text>
<text x="324.8" y="77.1">TPS7A3001DRBR</text>
<text x="331.4" y="74.5">U5</text>
<text x="406.4" y="72.5">TP6</text>
<text x="406.4" y="75.1">TestPoint</text>
<text x="53.8" y="78.4">C1+</text>
<text x="69" y="78.4">FB-</text>
<text x="94" y="82.2">R4</text>
<text x="167.6" y="79.7">-5.5V</text>
<text x="179.6" y="79.8">8</text>
<text x="179.6" y="82.3">5</text>
<text x="182.1" y="80.9">IN</text>
<text x="182.1" y="83.4">EN</text>
<text x="195.1" y="80.9">OUT</text>
<text x="200" y="79.8">1</text>
<text x="203.2" y="79.7">-2.75V</text>
<text x="226.1" y="83.4">C11</text>
<text x="238.8" y="83.4">C14</text>
<text x="265.4" y="83.4">C16</text>
<text x="275.8" y="80.9">-2.75V</text>
<text x="309.9" y="79.7">-5.5V</text>
<text x="321.9" y="79.8">8</text>
<text x="321.9" y="82.3">5</text>
<text x="324.4" y="80.9">IN</text>
<text x="324.4" y="83.4">EN</text>
<text x="337.3" y="80.9">OUT</text>
<text x="342.2" y="79.8">1</text>
<text x="345.4" y="79.7">-5V</text>
<text x="368.3" y="83.4">C19</text>
<text x="381" y="83.4">C22</text>
<text x="407.7" y="83.4">C24</text>
<text x="418" y="80.9">-5V</text>
<text x="10.3" y="85.9">B</text>
<text x="94" y="84.7">69.8k</text>
<text x="179.6" y="87.4">3</text>
<text x="179.6" y="89.9">7</text>
<text x="182.1" y="88.5">NC</text>
<text x="196.3" y="88.5">FB</text>
<text x="200" y="87.4">2</text>
<text x="203.2" y="87.3">-2.75V_REG_FB</text>
<text x="226.1" y="86">10nF</text>
<text x="238.8" y="86">100nF</text>
<text x="251.5" y="84.7">R9</text>
<text x="251.5" y="87.2">47k</text>
<text x="265.4" y="86">10uF</text>
<text x="321.9" y="87.4">3</text>
<text x="321.9" y="89.9">7</text>
<text x="324.4" y="88.5">NC</text>
<text x="338.6" y="88.5">FB</text>
<text x="342.2" y="87.4">2</text>
<text x="345.4" y="87.3">-5V_REG_FB</text>
<text x="368.3" y="86">10nF</text>
<text x="381" y="86">100nF</text>
<text x="393.7" y="84.7">R13</text>
<text x="393.7" y="87.2">97k6</text>
<text x="407.7" y="86">10uF</text>
<text x="438.3" y="85.9">B</text>
<text x="35.6" y="92.4">+3.3V</text>
<text x="51.4" y="95">8</text>
<text x="70.4" y="93.6">CP</text>
<text x="74.2" y="92.5">5</text>
<text x="74.2" y="95">4</text>
<text x="77.5" y="92.4">CP_CAP</text>
<text x="182.1" y="91.1">DNC</text>
<text x="192.3" y="93.6">NR/SS</text>
<text x="200" y="92.5">6</text>
<text x="200" y="95">4</text>
<text x="203.2" y="92.4">-2.75V_REG_NR/SS</text>
<text x="232.4" y="94.9">-2.75V_REG_FB</text>
<text x="324.4" y="91.1">DNC</text>
<text x="334.6" y="93.6">NR/SS</text>
<text x="342.2" y="92.5">6</text>
<text x="342.2" y="95">4</text>
<text x="345.4" y="92.4">-5V_REG_NR/SS</text>
<text x="374.6" y="94.9">-5V_REG_FB</text>
<text x="50.8" y="97.6">12</text>
<text x="53.8" y="96.1">EN-</text>
<text x="53.8" y="98.7">EN+</text>
<text x="69.1" y="96.1">GND</text>
<text x="69.1" y="98.7">GND</text>
<text x="73.6" y="97.6">13</text>
<text x="94" y="97.4">C4</text>
<text x="94" y="99.9">4.7uF</text>
<text x="186.3" y="99.8" transform="rotate(-90 186.3 99.8)">EP</text>
<text x="188.8" y="99.8" transform="rotate(-90 188.8 99.8)">EP</text>
<text x="191.4" y="99.8" transform="rotate(-90 191.4 99.8)">EP</text>
<text x="193.9" y="99.8" transform="rotate(-90 193.9 99.8)">EP</text>
<text x="194.8" y="96.1">GND</text>
<text x="196.4" y="99.8" transform="rotate(-90 196.4 99.8)">EP</text>
<text x="226.1" y="99.9">C12</text>
<text x="251.5" y="99.9">R10</text>
<text x="328.5" y="99.8" transform="rotate(-90 328.5 99.8)">EP</text>
<text x="331.1" y="99.8" transform="rotate(-90 331.1 99.8)">EP</text>
<text x="333.6" y="99.8" transform="rotate(-90 333.6 99.8)">EP</text>
<text x="336.1" y="99.8" transform="rotate(-90 336.1 99.8)">EP</text>
<text x="337" y="96.1">GND</text>
<text x="338.7" y="99.8" transform="rotate(-90 338.7 99.8)">EP</text>
<text x="368.3" y="99.9">C20</text>
<text x="393.7" y="99.9">R14</text>
<text x="185.2" y="102.3" transform="rotate(-90 185.2 102.3)">9</text>
<text x="187.7" y="102.9" transform="rotate(-90 187.7 102.9)">10</text>
<text x="190.2" y="102.9" transform="rotate(-90 190.2 102.9)">11</text>
<text x="192.8" y="102.9" transform="rotate(-90 192.8 102.9)">12</text>
<text x="195.3" y="102.9" transform="rotate(-90 195.3 102.9)">13</text>
<text x="226.1" y="102.5">10nF</text>
<text x="251.5" y="102.5">35k7</text>
<text x="327.4" y="102.3" transform="rotate(-90 327.4 102.3)">9</text>
<text x="329.9" y="102.9" transform="rotate(-90 329.9 102.9)">10</text>
<text x="332.5" y="102.9" transform="rotate(-90 332.5 102.9)">11</text>
<text x="335" y="102.9" transform="rotate(-90 335 102.9)">12</text>
<text x="337.6" y="102.9" transform="rotate(-90 337.6 102.9)">13</text>
<text x="368.3" y="102.5">10nF</text>
<text x="393.7" y="102.5">30k1</text>
<text x="257.8" y="131.7">H1</text>
<text x="287" y="131.7">H2</text>
<text x="359.4" y="130.9">TP7</text>
<text x="382.3" y="130.9">TP8</text>
<text x="405.1" y="130.9">TP9</text>
<text x="10.3" y="135.9">C</text>
<text x="45.7" y="135.5">J1</text>
<text x="76.2" y="135.5">J2</text>
<text x="106.7" y="135.5">J3</text>
<text x="137.2" y="135.5">J4</text>
<text x="167.6" y="135.5">J5</text>
<text x="198.1" y="135.5">J6</text>
<text x="257.8" y="134.2">MountingHole_Pad</text>
<text x="287" y="134.2">MountingHole_Pad</text>
<text x="359.4" y="133.5">TestPoint</text>
<text x="382.3" y="133.5">TestPoint</text>
<text x="405.1" y="133.5">TestPoint</text>
<text x="438.3" y="135.9">C</text>
<text x="34.3" y="140.6">+5.5V</text>
<text x="40.6" y="138">Conn_Coaxial</text>
<text x="43.7" y="140.7">1</text>
<text x="64.8" y="140.6">-5.5V</text>
<text x="71.1" y="138">Conn_Coaxial</text>
<text x="74.2" y="140.7">1</text>
<text x="94" y="140.6">+2.75V</text>
<text x="101.6" y="138">Conn_Coaxial</text>
<text x="104.7" y="140.7">1</text>
<text x="124.5" y="140.6">-2.75V</text>
<text x="132.1" y="138">Conn_Coaxial</text>
<text x="135.2" y="140.7">1</text>
<text x="157.5" y="140.6">+5V</text>
<text x="162.6" y="138">Conn_Coaxial</text>
<text x="165.7" y="140.7">1</text>
<text x="188" y="140.6">-5V</text>
<text x="193" y="138">Conn_Coaxial</text>
<text x="196.1" y="140.7">1</text>
<text x="48" y="145.5" transform="rotate(-90 48 145.5)">2</text>
<text x="78.5" y="145.5" transform="rotate(-90 78.5 145.5)">2</text>
<text x="109" y="145.5" transform="rotate(-90 109 145.5)">2</text>
<text x="139.4" y="145.5" transform="rotate(-90 139.4 145.5)">2</text>
<text x="169.9" y="145.5" transform="rotate(-90 169.9 145.5)">2</text>
<text x="200.4" y="145.5" transform="rotate(-90 200.4 145.5)">2</text>
<text x="257.8" y="149.5">H3</text>
<text x="287" y="149.5">H4</text>
<text x="359.4" y="150">TP10</text>
<text x="382.3" y="150">TP11</text>
<text x="405.1" y="150">TP12</text>
<text x="257.8" y="152">MountingHole_Pad</text>
<text x="287" y="152">MountingHole_Pad</text>
<text x="359.4" y="152.5">TestPoint</text>
<text x="382.3" y="152.5">TestPoint</text>
<text x="405.1" y="152.5">TestPoint</text>
<text x="50.8" y="171.6">TP13</text>
<text x="81.3" y="171.6">TP14</text>
<text x="111.8" y="171.6">TP15</text>
<text x="142.2" y="171.6">TP16</text>
<text x="40.6" y="177.5">+3.3V</text>
<text x="50.8" y="174.1">Turret</text>
<text x="71.1" y="177.5">+5.5V</text>
<text x="81.3" y="174.1">Turret</text>
<text x="101.6" y="177.5">+5V</text>
<text x="111.8" y="174.1">Turret</text>
<text x="132.1" y="177.5">+2.75V</text>
<text x="142.2" y="174.1">Turret</text>
<text x="172.7" y="177.9">TP21</text>
<text x="203.2" y="177.9">TP22</text>
<text x="237.5" y="177.4">Conn_Coaxial</text>
<text x="242.6" y="174.9">J7</text>
<text x="259.1" y="177.4">Conn_Coaxial</text>
<text x="264.2" y="174.9">J8</text>
<text x="280.7" y="177.4">Conn_Coaxial</text>
<text x="285.8" y="174.9">J9</text>
<text x="302.3" y="177.4">Conn_Coaxial</text>
<text x="307.3" y="174.9">J10</text>
<text x="10.3" y="185.9">D</text>
<text x="50.8" y="184.3">TP17</text>
<text x="81.3" y="184.3">TP18</text>
<text x="111.8" y="184.3">TP19</text>
<text x="142.2" y="184.3">TP20</text>
<text x="172.7" y="180.5">Turret</text>
<text x="203.2" y="180.5">Turret</text>
<text x="240.6" y="180.1">1</text>
<text x="244.9" y="184.9" transform="rotate(-90 244.9 184.9)">2</text>
<text x="262.2" y="180.1">1</text>
<text x="266.4" y="184.9" transform="rotate(-90 266.4 184.9)">2</text>
<text x="283.8" y="180.1">1</text>
<text x="288" y="184.9" transform="rotate(-90 288 184.9)">2</text>
<text x="305.4" y="180.1">1</text>
<text x="309.6" y="184.9" transform="rotate(-90 309.6 184.9)">2</text>
<text x="438.3" y="185.9">D</text>
<text x="40.6" y="190.2">+3.3V</text>
<text x="50.8" y="186.8">Turret</text>
<text x="71.1" y="190.2">-5.5V</text>
<text x="81.3" y="186.8">Turret</text>
<text x="101.6" y="190.2">-5V</text>
<text x="111.8" y="186.8">Turret</text>
<text x="132.1" y="190.2">-2.75V</text>
<text x="142.2" y="186.8">Turret</text>
<text x="35" y="199.9">1</text>
<text x="85" y="199.9">2</text>
<text x="135" y="199.9">3</text>
<text x="185" y="199.9">4</text>
<text x="235" y="199.9">5</text>
<text x="285" y="199.9">6</text>
<text x="335" y="199.9">7</text>
<text x="385" y="199.9">8</text>
<text x="435" y="199.9">9</text>
</g>
</svg>
